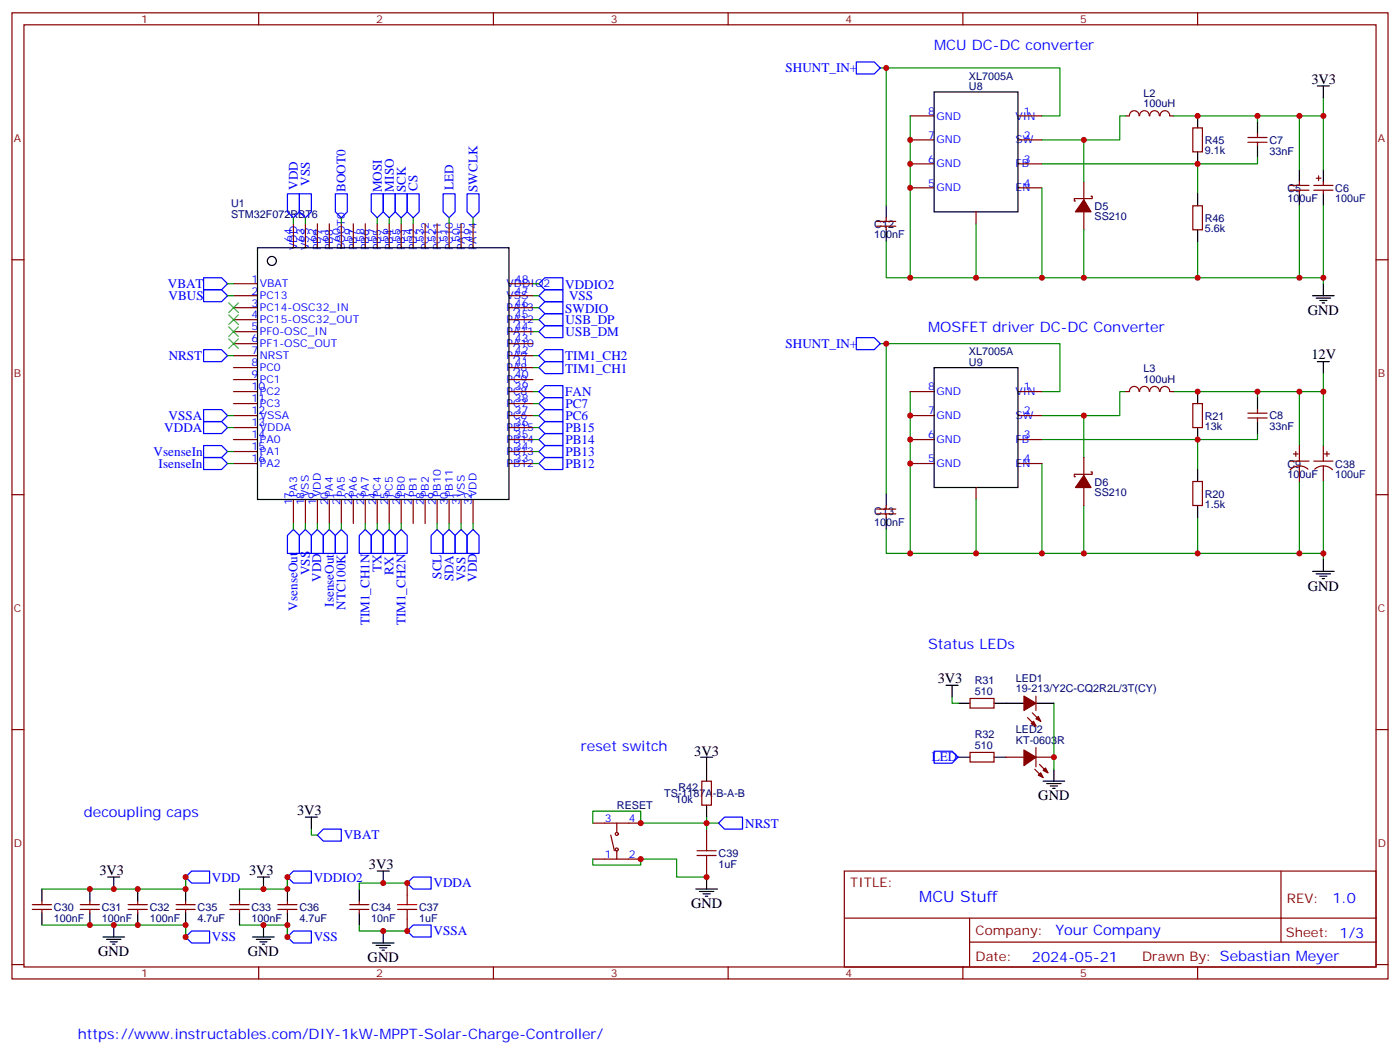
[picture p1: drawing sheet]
<svg xmlns="http://www.w3.org/2000/svg" width="412mm" height="310mm" viewBox="0 0 412 310" stroke-linecap="round" stroke-linejoin="round" font-family="sans-serif">
<g fill="none" stroke="#870000" stroke-width=".35">
<path d="M3.5 3.8h405.4v284.3h-405.4zM7.1 7.3h398.2v277.3h-398.2zM76.2 3.8v3.5M145.3 3.8v3.5M214.5 3.8v3.5M283.6 3.8v3.5M352.8 3.8v3.5M268.1 34.1h7.1M299.9 34.1h7M331.6 34.1h1.1M332.7 34.1a1.41 1.41 0 0 1 1.4-1.5 1.41 1.41 0 0 1 1.4 1.5M335.7 34.1a1.41 1.41 0 0 1 1.4-1.5 1.41 1.41 0 0 1 1.4 1.5"/>
<path d="M338.7 34.1a1.41 1.41 0 0 1 1.4-1.5 1.41 1.41 0 0 1 1.4 1.5M341.7 34.1a1.41 1.41 0 0 1 1.4-1.5 1.41 1.41 0 0 1 1.4 1.5M344.7 34.1h1M351.4 37.6h2.8v7.1h-2.8zM370.4 39.4v1.1M268.1 41.2h7.1M268.1 48.2h7.1M268.1 55.3h7.1M299.9 41.2h7M299.9 48.2h7M299.9 55.3h7M319.3 53.5v5.3"/>
<path d="M321.4 57.7h.3v.8h-5.3v.7h.4M367.6 41.9h5.6M367.6 40.5h5.6M370.4 41.9v1M379.9 56h5.7M379.9 54.6h5.7M382.8 53.5v1.1M382.8 56v1M387 56h5.6M387 54.6h5.6M387.7 52.5h1.4M388.4 51.8v1.4"/>
<path d="M389.8 53.5v1.1M389.8 56v1M3.5 76.4h3.6M86.4 65.9v7M90 65.9v7M93.5 65.9v7M97 65.9v7M100.5 65.9v7M104.1 65.9v7M107.6 65.9v7M111.1 65.9v7M114.7 65.9v7"/>
<path d="M118.2 65.9v7M121.7 65.9v7M125.2 65.9v7M128.8 65.9v7M132.3 65.9v7M135.8 65.9v7M139.3 65.9v7M258.2 66.6h5.7M258.2 65.2h5.7M261.1 64.1v1.1M261.1 66.6v1M287.5 62.3v3.6"/>
<path d="M319.3 62.3v5.3M351.4 60.6h2.8v7h-2.8zM405.3 76.4h3.6M68.8 97.6h7M68.8 94.1h7M68.8 90.6h7M68.8 87h7M68.8 83.5h7M149.9 97.6h7.1M149.9 94.1h7.1M149.9 90.6h7.1M149.9 87h7.1"/>
<path d="M149.9 83.5h7.1M68.8 118.8h7M68.8 115.3h7M68.8 111.7h7M68.8 108.2h7M68.8 104.7h7M68.8 101.1h7M149.9 118.8h7.1M149.9 115.3h7.1M149.9 111.7h7.1M149.9 108.2h7.1M149.9 104.7h7.1"/>
<path d="M149.9 101.1h7.1M268.1 115.3h7.1M299.9 115.3h7M331.6 115.3h1.1M332.7 115.2a1.41 1.41 0 0 1 1.4-1.5 1.41 1.41 0 0 1 1.4 1.5M335.7 115.2a1.41 1.41 0 0 1 1.4-1.5 1.41 1.41 0 0 1 1.4 1.5M338.7 115.2a1.41 1.41 0 0 1 1.4-1.5 1.41 1.41 0 0 1 1.4 1.5M341.7 115.2a1.41 1.41 0 0 1 1.4-1.5 1.41 1.41 0 0 1 1.4 1.5M344.7 115.3h1M351.4 118.8h2.8v7h-2.8zM68.8 136.4h7M68.8 132.9h7"/>
<path d="M68.8 129.4h7M68.8 125.8h7M68.8 122.3h7M149.9 136.4h7.1M149.9 132.9h7.1M149.9 129.4h7.1M149.9 125.8h7.1M149.9 122.3h7.1M268.1 136.4h7.1M268.1 129.4h7.1M268.1 122.3h7.1M299.9 136.4h7"/>
<path d="M299.9 129.4h7M299.9 122.3h7M319.3 134.7v5.2M321.4 138.9h.3v.7h-5.3v.7h.4M367.6 123h5.6M367.6 121.6h5.6M370.4 120.5v1.1M370.4 123v1.1M379.9 135.7h5.7M381 133.6h1.4M381.7 132.9v1.4M382.8 131.1v4.6"/>
<path d="M382.8 137.1v4.6M385.3 138.1a3.8 3.8 0 0 0-5.2 .2M387 135.7h5.6M387.3 138.1a3.8 3.8 0 0 1 5.2 .2M389.8 131.1v4.6M389.8 137.1v4.6M390.2 133.6h1.4M390.9 132.9v1.4M3.5 145.6h3.6M86.4 147v7.1M90 147v7.1M93.5 147v7.1"/>
<path d="M97 147v7.1M100.5 147v7.1M104.1 147v7.1M107.6 147v7.1M111.1 147v7.1M114.7 147v7.1M118.2 147v7.1M121.7 147v7.1M125.2 147v7.1M128.8 147v7.1M132.3 147v7.1M135.8 147v7.1"/>
<path d="M139.3 147v7.1M258.2 151.2h5.7M258.2 149.8h5.7M261.1 148.8v1M261.1 151.2v1.1M287.5 143.5v3.5M319.3 143.5v5.3M351.4 141.7h2.8v7.1h-2.8zM405.3 145.6h3.6M3.5 214.7h3.6M285.8 205.6h7v2.8h-7zM302.7 211.2l2.5 2.5"/>
<path d="M304.1 209.8l2.5 2.5M305.2 204.9v4.2M405.3 214.7h3.6M206.7 229.9h2.8v7.1h-2.8zM285.8 221.4h7v2.9h-7zM296.3 222.8h5.3M304.8 226.4l2.5 2.4M305.2 222.8h5.2M305.2 220v5.7M306.2 225l2.5 2.4M119.9 259.9v3.5M174.6 242.3h14.1"/>
<path d="M174.6 252.8h14.1M179.9 245.8l1.1 4.6M181.7 242.3v2.4M181.7 250.4v2.4M208.1 244v3.5M208.1 254.6v3.5M248.7 256.4h156.6v28.2h-156.6zM377.3 256.4v20.9M9.5 267.7h5.7M9.5 266.2h5.7M12.3 265.2v1M12.3 267.7v1"/>
<path d="M23.6 267.7h5.7M23.6 266.2h5.7M26.5 265.2v1M26.5 267.7v1M37.7 267.7h5.7M37.7 266.2h5.7M40.6 265.2v1M40.6 267.7v1M51.9 267.7h5.6M51.9 266.2h5.6M54.7 265.2v1M54.7 267.7v1"/>
<path d="M67.7 267.7h5.7M67.7 266.2h5.7M70.6 265.2v1M70.6 267.7v1M81.8 267.7h5.7M81.8 266.2h5.7M84.7 265.2v1M84.7 267.7v1M103 267.7h5.7M103 266.2h5.7M105.8 265.2v1M105.8 267.7v1"/>
<path d="M119.9 270.5v3.5M248.7 270.2h156.5M285.6 277.3h119.6M285.6 270.2v14.1M3.5 283.9h3.6M76.2 284.6v3.5M145.3 284.6v3.5M214.5 284.6v3.5M283.6 284.6v3.5M352.8 284.6v3.5M405.3 283.9h3.6"/>
<circle cx="181.7" cy="250" r=".44"/>
<circle cx="181.7" cy="245.4" r=".44"/>
</g>
<g fill="none" stroke="#000" stroke-width=".35">
<path d="M275.2 27.1h24.7v35.2h-24.7zM352.8 34.1v3.5M370.4 35.9v3.5M388.1 25.3h3.5M389.8 25.3v3.5M352.8 44.7v3.5M352.8 57v3.6M370.4 42.9v3.6M382.8 50v3.5M382.8 57v3.6M389.8 50v3.5M389.8 57v3.6"/>
<path d="M75.8 72.9h74.1v74.1h-74.1zM261.1 60.6v3.5M261.1 67.6v3.6M352.8 67.6v3.6M386.6 87h6.4M387.7 87.7h4.2M388.8 88.4h2.1M389.5 89.1h.7M389.8 83.5v3.5M275.2 108.2h24.7v35.3h-24.7zM352.8 115.3v3.5M370.4 117v3.5"/>
<path d="M388.1 106.4h3.5M389.8 106.4v3.6M352.8 125.8v3.6M352.8 138.2v3.5M370.4 124.1v3.5M261.1 145.2v3.6M261.1 152.3v3.5M352.8 148.8v3.5M386.6 168.2h6.4M387.7 168.9h4.2M388.8 169.6h2.1M389.5 170.3h.7"/>
<path d="M389.8 164.6v3.6M278.7 201.7h3.5M280.5 201.7v3.5M282.2 207h3.6M292.8 207h8.8M305.2 207h5.2M206.4 222.8h3.5M208.1 222.8v7.1M208.1 237v3.5M282.2 222.8h3.6M292.8 222.8h3.5M307.3 229.9h6.3"/>
<path d="M308.3 230.6h4.3M309.4 231.3h2.1M310.1 232h.7M310.4 226.4v3.5M31.7 258.1h3.6M33.5 258.1v3.6M75.8 258.1h3.6M77.6 258.1v3.6M90 240.5h3.5M91.7 240.5v3.5M111.1 256.4h3.6M112.9 256.4v3.5"/>
<path d="M208.1 258.1v3.6M12.3 261.7v3.5M12.3 268.7v3.5M26.5 261.7v3.5M26.5 268.7v3.5M30.3 275.8h6.4M31.4 276.5h4.2M32.5 277.2h2.1M33.2 277.9h.7M33.5 272.2v3.6M40.6 261.7v3.5M40.6 268.7v3.5"/>
<path d="M54.7 261.7v3.5M54.7 268.7v3.5M70.6 261.7v3.5M70.6 268.7v3.5M74.4 275.8h6.4M75.5 276.5h4.2M76.6 277.2h2.1M77.3 277.9h.7M77.6 272.2v3.6M84.7 261.7v3.5M84.7 268.7v3.5M105.8 261.7v3.5"/>
<path d="M105.8 268.7v3.5M109.7 277.5h6.4M110.8 278.2h4.2M111.8 278.9h2.1M112.5 279.6h.7M112.9 274v3.5M205 261.7h6.3M206 262.4h4.3M207.1 263.1h2.1M207.8 263.8h.7"/>
<circle cx="80.1" cy="76.8" r="1.32"/>
</g>
<g fill="#870000" stroke="#870000" stroke-width=".35">
<path d="M319.3 58.8l2.1 3.5h-4.6z"/>
<path d="M319.3 139.9l2.1 3.6h-4.6z"/>
<path d="M307.3 226.7l.7-.7 .7 1.4z"/>
<path d="M305.9 228.1l.7-.7 .7 1.4z"/>
<path d="M301.6 220.7l3.6 2.1-3.6 2.5z"/>
<path d="M301.6 204.9l3.6 2.1-3.6 2.1z"/>
<path d="M305.2 211.6l.7-.7 .7 1.4z"/>
<path d="M303.7 213l.7-.7 .8 1.4z"/>
</g>
<g fill="none" stroke="#008700" stroke-width=".35">
<path d="M259.3 20h52.9v14.1h-5.3M261.1 20v40.6M268.1 34.1v47.6h121.7v1.8M331.6 34.1h-1.8v7.1h-22.9M370.4 34.1v1.8M382.8 34.1v15.9M389.8 28.8v5.3h-44.1M389.8 34.1v15.9M306.9 55.3v26.4M306.9 48.2h45.9M319.3 41.2v12.3M370.4 46.5v1.7h-17.6v8.8"/>
<path d="M86.4 64.1v1.8M90 64.1v1.8M100.5 64.1v1.8M111.1 64.1v1.8M114.7 64.1v1.8M118.2 64.1v1.8M121.7 64.1v1.8M132.3 64.1v1.8M139.3 64.1v1.8M261.1 71.2v10.5h7M287.5 65.9v15.8M319.3 67.6v14.1"/>
<path d="M352.8 71.2v10.5M382.8 60.6v21.1M389.8 60.6v21.1M67 83.5h1.8M67 87h1.8M157 83.5h1.7M157 90.6h1.7M157 87h1.7M157 97.6h1.7M157 94.1h1.7M67 104.7h1.8M157 108.2h1.7"/>
<path d="M157 104.7h1.7M157 115.3h1.7M157 118.8h1.7M259.3 101.1h52.9v14.2h-5.3M261.1 101.1v44.1M268.1 115.3v47.6h121.7v1.7M331.6 115.3h-1.8v7h-22.9M370.4 115.3v1.7M382.8 115.3v15.8M389.8 110v5.3h-44.1M389.8 115.3v15.8M67 125.8h1.8"/>
<path d="M67 122.3h1.8M67 132.9h1.8M67 136.4h1.8M157 129.4h1.7M157 125.8h1.7M157 122.3h1.7M157 132.9h1.7M157 136.4h1.7M306.9 136.4v26.5M306.9 129.4h45.9M319.3 122.3v12.4M370.4 127.6v1.8h-17.6v8.8"/>
<path d="M86.4 154.1v1.7M90 154.1v1.7M93.5 154.1v1.7M97 154.1v1.7M100.5 154.1v1.7M107.6 154.1v1.7M111.1 154.1v1.7M114.7 154.1v1.7M118.2 154.1v1.7M128.8 154.1v1.7M132.3 154.1v1.7M135.8 154.1v1.7"/>
<path d="M139.3 154.1v1.7M261.1 155.8v7.1h7M287.5 147v15.9M319.3 148.8v14.1M352.8 152.3v10.6M382.8 141.7v21.2M389.8 141.7v21.2M280.5 205.2v1.8h1.7M310.4 207v19.4M91.7 244v1.8h1.8M119.9 259.9h-14.1v1.8M174.6 252.8v1.8h14.1v-1.8h10.6v5.3h8.8"/>
<path d="M174.6 242.3v-3.6h14.1v3.6h23M208.1 240.5v3.5M12.3 261.7h42.4v-3.6v3.6M12.3 272.2h42.4v3.6v-3.6M70.6 261.7h14.1v-3.6v3.6M70.6 272.2h14.1v3.6v-3.6M105.8 272.2v1.8h14.1"/>
</g>
<g fill="none" stroke="#00f" stroke-width=".35">
<path d="M252.2 18.2h5.3l1.8 1.8-1.8 1.8h-5.3zM84.7 57h3.5v5.3l-1.8 1.8-1.7-1.8zM88.2 57h3.5v5.3l-1.7 1.8-1.8-1.8zM98.8 57h3.5v5.3l-1.8 1.8-1.7-1.8zM109.4 57h3.5v5.3l-1.8 1.8-1.7-1.8zM112.9 57h3.5v5.3l-1.7 1.8-1.8-1.8zM116.4 57h3.5v5.3l-1.7 1.8-1.8-1.8zM119.9 57h3.6v5.3l-1.8 1.8-1.8-1.8zM130.5 57h3.6v5.3l-1.8 1.8-1.8-1.8zM137.6 57h3.5v5.3l-1.8 1.8-1.7-1.8zM60 81.7h5.3l1.7 1.8-1.7 1.8h-5.3zM60 85.3h5.3l1.7 1.7-1.7 1.8h-5.3z"/>
<path d="M158.7 83.5l1.8-1.8h5.3v3.6h-5.3zM158.7 90.6l1.8-1.8h5.3v3.5h-5.3zM158.7 87l1.8-1.7h5.3v3.5h-5.3zM158.7 97.6l1.8-1.8h5.3v3.6h-5.3zM158.7 94.1l1.8-1.8h5.3v3.5h-5.3zM252.2 99.4h5.3l1.8 1.7-1.8 1.8h-5.3zM60 102.9h5.3l1.7 1.8-1.7 1.7h-5.3zM158.7 108.2l1.8-1.8h5.3v3.6h-5.3zM158.7 118.8l1.8-1.8h5.3v3.5h-5.3zM158.7 115.3l1.8-1.8h5.3v3.5h-5.3zM158.7 104.7l1.8-1.8h5.3v3.5h-5.3zM60 124.1h5.3l1.7 1.7-1.7 1.8h-5.3z"/>
<path d="M60 131.1h5.3l1.7 1.8-1.7 1.8h-5.3zM60 134.7h5.3l1.7 1.7-1.7 1.8h-5.3zM60 120.5h5.3l1.7 1.8-1.7 1.8h-5.3zM158.7 136.4l1.8-1.7h5.3v3.5h-5.3zM158.7 132.9l1.8-1.8h5.3v3.6h-5.3zM158.7 129.4l1.8-1.8h5.3v3.5h-5.3zM158.7 125.8l1.8-1.7h5.3v3.5h-5.3zM158.7 122.3l1.8-1.8h5.3v3.6h-5.3zM86.4 155.8l1.8 1.8v5.3h-3.5v-5.3zM90 155.8l1.7 1.8v5.3h-3.5v-5.3zM93.5 155.8l1.7 1.8v5.3h-3.5v-5.3zM97 155.8l1.8 1.8v5.3h-3.6v-5.3z"/>
<path d="M100.5 155.8l1.8 1.8v5.3h-3.5v-5.3zM107.6 155.8l1.8 1.8v5.3h-3.6v-5.3zM111.1 155.8l1.8 1.8v5.3h-3.5v-5.3zM114.7 155.8l1.7 1.8v5.3h-3.5v-5.3zM118.2 155.8l1.7 1.8v5.3h-3.5v-5.3zM128.8 155.8l1.7 1.8v5.3h-3.5v-5.3zM132.3 155.8l1.8 1.8v5.3h-3.6v-5.3zM135.8 155.8l1.8 1.8v5.3h-3.5v-5.3zM139.3 155.8l1.8 1.8v5.3h-3.5v-5.3zM275.2 221.1h5.3l1.7 1.7-1.7 1.8h-5.3zM54.7 258.1l1.7-1.7h5.3v3.5h-5.3zM84.7 258.1l1.7-1.7h5.3v3.5h-5.3z"/>
<path d="M93.5 245.8l1.7-1.8h5.3v3.5h-5.3zM121.7 258.1h5.3v3.6h-5.3l-1.8-1.8zM211.7 242.3l1.7-1.8h5.3v3.5h-5.3zM54.7 275.8l1.7-1.8h5.3v3.5h-5.3zM84.7 275.8l1.7-1.8h5.3v3.5h-5.3zM119.9 274l1.8-1.8h5.3v3.6h-5.3z"/>
</g>
<path d="M205.3 251.8h5.7M205.3 250.4h5.7M208.1 247.5v2.9M208.1 251.8v2.8M117.1 267.7h5.7M117.1 266.2h5.7M119.9 263.4v2.8M119.9 267.7v2.8" fill="none" stroke="#a10000" stroke-width=".35"/>
<path d="M67.4 89.1l2.8 2.9M67.4 92.7l2.8 2.8M67.4 96.2l2.8 2.8M67.4 99.7l2.8 2.9M70.2 89.1l-2.8 2.9M70.2 92.7l-2.8 2.8M70.2 96.2l-2.8 2.8M70.2 99.7l-2.8 2.9" fill="none" stroke="#3c3" stroke-width=".35"/>
<g fill="#c00">
<circle cx="268.1" cy="55.3" r=".88"/>
<circle cx="268.1" cy="48.2" r=".88"/>
<circle cx="268.1" cy="41.2" r=".88"/>
<circle cx="319.3" cy="41.2" r=".88"/>
<circle cx="352.8" cy="48.2" r=".88"/>
<circle cx="382.8" cy="34.1" r=".88"/>
<circle cx="319.3" cy="81.7" r=".88"/>
<circle cx="306.9" cy="81.7" r=".88"/>
<circle cx="352.8" cy="81.7" r=".88"/>
<circle cx="382.8" cy="81.7" r=".88"/>
<circle cx="389.8" cy="81.7" r=".88"/>
<circle cx="389.8" cy="34.1" r=".88"/>
<circle cx="370.4" cy="34.1" r=".88"/>
<circle cx="370.4" cy="115.3" r=".88"/>
<circle cx="382.8" cy="162.9" r=".88"/>
<circle cx="352.8" cy="162.9" r=".88"/>
<circle cx="306.9" cy="162.9" r=".88"/>
<circle cx="319.3" cy="162.9" r=".88"/>
<circle cx="382.8" cy="115.3" r=".88"/>
<circle cx="352.8" cy="129.4" r=".88"/>
<circle cx="319.3" cy="122.3" r=".88"/>
<circle cx="268.1" cy="122.3" r=".88"/>
<circle cx="268.1" cy="129.4" r=".88"/>
<circle cx="268.1" cy="136.4" r=".88"/>
<circle cx="352.8" cy="115.3" r=".88"/>
<circle cx="389.8" cy="115.3" r=".88"/>
<circle cx="389.8" cy="162.9" r=".88"/>
<circle cx="208.1" cy="258.1" r=".88"/>
<circle cx="188.7" cy="252.8" r=".88"/>
<circle cx="208.1" cy="242.3" r=".88"/>
<circle cx="188.7" cy="242.3" r=".88"/>
<circle cx="352.8" cy="34.1" r=".88"/>
<circle cx="268.1" cy="81.7" r=".88"/>
<circle cx="261.1" cy="20" r=".88"/>
<circle cx="261.1" cy="101.1" r=".88"/>
<circle cx="268.1" cy="162.9" r=".88"/>
<circle cx="310.4" cy="222.8" r=".88"/>
<circle cx="26.5" cy="261.7" r=".88"/>
<circle cx="40.6" cy="261.7" r=".88"/>
<circle cx="26.5" cy="272.2" r=".88"/>
<circle cx="40.6" cy="272.2" r=".88"/>
<circle cx="33.5" cy="272.2" r=".88"/>
<circle cx="54.7" cy="261.7" r=".88"/>
<circle cx="54.7" cy="272.2" r=".88"/>
<circle cx="54.7" cy="275.8" r=".88"/>
<circle cx="77.6" cy="272.2" r=".88"/>
<circle cx="84.7" cy="261.7" r=".88"/>
<circle cx="84.7" cy="272.2" r=".88"/>
<circle cx="84.7" cy="275.8" r=".88"/>
<circle cx="84.7" cy="258.1" r=".88"/>
<circle cx="112.9" cy="274" r=".88"/>
<circle cx="119.9" cy="274" r=".88"/>
<circle cx="119.9" cy="259.9" r=".88"/>
<circle cx="112.9" cy="259.9" r=".88"/>
<circle cx="33.5" cy="261.7" r=".88"/>
<circle cx="77.6" cy="261.7" r=".88"/>
<circle cx="54.7" cy="258.1" r=".88"/>
<circle cx="287.5" cy="81.7" r=".88"/>
<circle cx="287.5" cy="162.9" r=".88"/>
</g>
<text font-size="4.6" fill="#00f" x="270.8" y="265.4">MCU Stuff</text>
<g font-size="4.2" fill="#00f">
<text x="275.2" y="14.7">MCU DC-DC converter</text>
<text x="273.4" y="97.6">MOSFET driver DC-DC Converter</text>
<text x="273.4" y="191.1">Status LEDs</text>
<text x="171.1" y="221.1">reset switch</text>
<text x="24.7" y="240.5">decoupling caps</text>
<text x="392.5" y="265.6">1.0</text>
<text x="310.9" y="275.2">Your Company</text>
<text x="304" y="283">2024-05-21</text>
<text x="22.9" y="305.8">https://www.instructables.com/DIY-1kW-MPPT-Solar-Charge-Controller/</text>
</g>
<g font-size="4.2">
<text x="386.3" y="24.6">3V3</text>
<text x="385.2" y="92.7">GND</text>
<text x="386.3" y="105.7">12V</text>
<text x="385.2" y="173.8">GND</text>
<text x="276.2" y="201">3V3</text>
<text x="204.5" y="222.5">3V3</text>
<text x="87.5" y="239.8">3V3</text>
<text x="305.9" y="235.5">GND</text>
<text x="29.3" y="257.4">3V3</text>
<text x="73.4" y="257.4">3V3</text>
<text x="108.7" y="255.7">3V3</text>
<text x="203.6" y="267.3">GND</text>
<text x="28.9" y="281.4">GND</text>
<text x="73" y="281.4">GND</text>
<text x="108.3" y="283.2">GND</text>
</g>
<g font-size="3.9" fill="#00f">
<text x="231.4" y="21.3">SHUNT_IN+</text>
<text x="87.7" y="55.9" transform="rotate(-90 87.7 55.9)">VDD</text>
<text x="91.2" y="54.6" transform="rotate(-90 91.2 54.6)">VSS</text>
<text x="101.8" y="56.5" transform="rotate(-90 101.8 56.5)">BOOT0</text>
<text x="112.4" y="56.6" transform="rotate(-90 112.4 56.6)">MOSI</text>
<text x="116" y="56.4" transform="rotate(-90 116 56.4)">MISO</text>
<text x="119.5" y="56.5" transform="rotate(-90 119.5 56.5)">SCK</text>
<text x="123" y="56.2" transform="rotate(-90 123 56.2)">CS</text>
<text x="133.6" y="55.8" transform="rotate(-90 133.6 55.8)">LED</text>
<text x="140.7" y="56.5" transform="rotate(-90 140.7 56.5)">SWCLK</text>
<text x="49.4" y="84.8">VBAT</text>
<text x="49.7" y="88.3">VBUS</text>
<text x="166.5" y="84.9">VDDIO2</text>
<text x="167.6" y="88.3">VSS</text>
<text x="166.5" y="92">SWDIO</text>
<text x="166.6" y="95.4">USB_DP</text>
<text x="166.6" y="99">USB_DM</text>
<text x="49.7" y="105.9">NRST</text>
<text x="166.5" y="106">TIM1_CH2</text>
<text x="231.4" y="102.4">SHUNT_IN+</text>
<text x="166.5" y="109.6">TIM1_CH1</text>
<text x="166.5" y="116.5">FAN</text>
<text x="49.7" y="123.5">VSSA</text>
<text x="166.6" y="123.7">PC6</text>
<text x="166.6" y="120.2">PC7</text>
<text x="48.4" y="127.1">VDDA</text>
<text x="166.6" y="130.7">PB14</text>
<text x="166.6" y="127.2">PB15</text>
<text x="45.3" y="134.2">VsenseIn</text>
<text x="46.7" y="137.7">IsenseIn</text>
<text x="166.6" y="137.8">PB12</text>
<text x="166.6" y="134.3">PB13</text>
<text x="91.2" y="169.3" transform="rotate(-90 91.2 169.3)">VSS</text>
<text x="94.6" y="171.3" transform="rotate(-90 94.6 171.3)">VDD</text>
<text x="112.4" y="168.4" transform="rotate(-90 112.4 168.4)">TX</text>
<text x="115.9" y="169.2" transform="rotate(-90 115.9 169.2)">RX</text>
<text x="130" y="170.3" transform="rotate(-90 130 170.3)">SCL</text>
<text x="133.5" y="171.1" transform="rotate(-90 133.5 171.1)">SDA</text>
<text x="137.1" y="171.1" transform="rotate(-90 137.1 171.1)">VSS</text>
<text x="140.5" y="171.3" transform="rotate(-90 140.5 171.3)">VDD</text>
<text x="87.6" y="179.7" transform="rotate(-90 87.6 179.7)">VsenseOut</text>
<text x="98.3" y="178.5" transform="rotate(-90 98.3 178.5)">IsenseOut</text>
<text x="101.8" y="179.5" transform="rotate(-90 101.8 179.5)">NTC100K</text>
<text x="108.8" y="184.1" transform="rotate(-90 108.8 184.1)">TIM1_CH1N</text>
<text x="119.4" y="184.1" transform="rotate(-90 119.4 184.1)">TIM1_CH2N</text>
<text x="274.5" y="224.1">LED</text>
<text x="219.5" y="243.6">NRST</text>
<text x="101.2" y="247">VBAT</text>
<text x="62.4" y="259.6">VDD</text>
<text x="92.4" y="259.6">VDDIO2</text>
<text x="127.7" y="261.1">VDDA</text>
<text x="127.7" y="275.3">VSSA</text>
<text x="62.4" y="277.1">VSS</text>
<text x="92.4" y="277.1">VSS</text>
</g>
<g font-size="3.9" fill="#800">
<text x="250.5" y="260.9">TITLE:</text>
<text x="379.1" y="265.6">REV:</text>
<text x="287.4" y="275.1">Company:</text>
<text x="378.7" y="275.8">Sheet: 1/3</text>
<text x="287.4" y="282.8">Date:</text>
<text x="336.4" y="282.9">Drawn By: Sebastian Meyer</text>
</g>
<g font-size="3.2" fill="#800">
<text x="41.6" y="6.8">1</text>
<text x="110.8" y="6.8">2</text>
<text x="179.9" y="6.8">3</text>
<text x="249.1" y="6.8">4</text>
<text x="318.2" y="6.8">5</text>
<text x="4.1" y="41.9">A</text>
<text x="405.9" y="41.9">A</text>
<text x="4.1" y="111">B</text>
<text x="405.9" y="111">B</text>
<text x="4.1" y="180.2">C</text>
<text x="405.9" y="180.2">C</text>
<text x="4.1" y="249.3">D</text>
<text x="405.9" y="249.3">D</text>
<text x="41.6" y="287.6">1</text>
<text x="110.8" y="287.6">2</text>
<text x="179.9" y="287.6">3</text>
<text x="249.1" y="287.6">4</text>
<text x="318.2" y="287.6">5</text>
</g>
<g font-size="3.2" fill="#000080">
<text x="285.4" y="23.4">XL7005A</text>
<text x="285.4" y="26.5">U8</text>
<text x="336.8" y="28.5">L2</text>
<text x="336.8" y="31.5">100uH</text>
<text x="354.9" y="45.5">9.1k</text>
<text x="354.9" y="42.3">R45</text>
<text x="373.9" y="45.5">33nF</text>
<text x="373.9" y="42.3">C7</text>
<text x="379.2" y="59.6">100uF</text>
<text x="379.2" y="56.5">C5</text>
<text x="393.3" y="59.6">100uF</text>
<text x="393.3" y="56.5">C6</text>
<text x="68.1" y="64.1">STM32F072RBT6</text>
<text x="68.1" y="61">U1</text>
<text x="322.4" y="64.9">SS210</text>
<text x="322.4" y="61.8">D5</text>
<text x="354.9" y="65.2">R46</text>
<text x="257.5" y="70.2">100nF</text>
<text x="257.5" y="67">C12</text>
<text x="354.9" y="68.4">5.6k</text>
<text x="285.4" y="104.6">XL7005A</text>
<text x="285.4" y="107.6">U9</text>
<text x="336.8" y="112.7">100uH</text>
<text x="336.8" y="109.6">L3</text>
<text x="354.9" y="123.6">R21</text>
<text x="373.9" y="123.4">C8</text>
<text x="354.9" y="126.6">13k</text>
<text x="373.9" y="126.6">33nF</text>
<text x="379.2" y="137.6">C9</text>
<text x="393.3" y="137.6">C38</text>
<text x="322.4" y="142.9">D6</text>
<text x="379.2" y="140.7">100uF</text>
<text x="393.3" y="140.7">100uF</text>
<text x="322.4" y="146">SS210</text>
<text x="354.9" y="149.5">1.5k</text>
<text x="354.9" y="146.5">R20</text>
<text x="257.5" y="154.8">100nF</text>
<text x="257.5" y="151.7">C13</text>
<text x="287.1" y="201.3">R31</text>
<text x="299.3" y="203.8">19-213/Y2C-CQ2R2L/3T(CY)</text>
<text x="299.3" y="200.6">LED1</text>
<text x="287.1" y="204.5">510</text>
<text x="299.3" y="215.8">LED2</text>
<text x="287.1" y="220.4">510</text>
<text x="287.1" y="217.2">R32</text>
<text x="299.3" y="219">KT-0603R</text>
<text x="199.8" y="232.8">R42</text>
<text x="181.7" y="238.1">RESET</text>
<text x="195.7" y="234.6">TS-1187A-B-A-B</text>
<text x="199" y="236.3">10k</text>
<text x="211.7" y="255.4">1uF</text>
<text x="211.7" y="252.2">C39</text>
<text x="15.9" y="268.1">C30</text>
<text x="30" y="268.1">C31</text>
<text x="44.1" y="268.1">C32</text>
<text x="58.2" y="268.1">C35</text>
<text x="74.1" y="268.1">C33</text>
<text x="88.2" y="268.1">C36</text>
<text x="109.4" y="268.1">C34</text>
<text x="123.5" y="268.1">C37</text>
<text x="15.9" y="271.2">100nF</text>
<text x="30" y="271.2">100nF</text>
<text x="44.1" y="271.2">100nF</text>
<text x="58.2" y="271.2">4.7uF</text>
<text x="74.1" y="271.2">100nF</text>
<text x="88.2" y="271.2">4.7uF</text>
<text x="109.4" y="271.2">10nF</text>
<text x="123.5" y="271.3">1uF</text>
</g>
<g font-size="3.2" fill="#00f">
<text x="273.4" y="33.8">8</text>
<text x="275.9" y="35.2">GND</text>
<text x="299.2" y="35.2">VIN</text>
<text x="301.6" y="33.8">1</text>
<text x="273.4" y="40.8">7</text>
<text x="301.6" y="40.8">2</text>
<text x="273.4" y="47.9">6</text>
<text x="275.9" y="42.2">GND</text>
<text x="299.2" y="42.2">SW</text>
<text x="301.6" y="47.9">3</text>
<text x="275.9" y="49.3">GND</text>
<text x="299.2" y="49.3">FB</text>
<text x="273.4" y="54.9">5</text>
<text x="275.9" y="56.3">GND</text>
<text x="299.2" y="56.3">EN</text>
<text x="301.6" y="54.9">4</text>
<text x="86.1" y="71.2" transform="rotate(-90 86.1 71.2)">64</text>
<text x="89.6" y="71.2" transform="rotate(-90 89.6 71.2)">63</text>
<text x="93.1" y="71.2" transform="rotate(-90 93.1 71.2)">62</text>
<text x="96.7" y="71.2" transform="rotate(-90 96.7 71.2)">61</text>
<text x="100.2" y="71.2" transform="rotate(-90 100.2 71.2)">60</text>
<text x="103.7" y="71.2" transform="rotate(-90 103.7 71.2)">59</text>
<text x="107.2" y="71.2" transform="rotate(-90 107.2 71.2)">58</text>
<text x="110.8" y="71.2" transform="rotate(-90 110.8 71.2)">57</text>
<text x="114.3" y="71.2" transform="rotate(-90 114.3 71.2)">56</text>
<text x="117.8" y="71.2" transform="rotate(-90 117.8 71.2)">55</text>
<text x="121.4" y="71.2" transform="rotate(-90 121.4 71.2)">54</text>
<text x="124.9" y="71.2" transform="rotate(-90 124.9 71.2)">53</text>
<text x="128.4" y="71.2" transform="rotate(-90 128.4 71.2)">52</text>
<text x="131.9" y="71.2" transform="rotate(-90 131.9 71.2)">51</text>
<text x="135.5" y="71.2" transform="rotate(-90 135.5 71.2)">50</text>
<text x="139" y="71.2" transform="rotate(-90 139 71.2)">49</text>
<text x="87.5" y="73.6" transform="rotate(-90 87.5 73.6)">VDD</text>
<text x="91" y="73.6" transform="rotate(-90 91 73.6)">VSS</text>
<text x="94.5" y="73.6" transform="rotate(-90 94.5 73.6)">PB9</text>
<text x="98.1" y="73.6" transform="rotate(-90 98.1 73.6)">PB8</text>
<text x="101.6" y="73.6" transform="rotate(-90 101.6 73.6)">BOOT0</text>
<text x="105.1" y="73.6" transform="rotate(-90 105.1 73.6)">PB7</text>
<text x="108.7" y="73.6" transform="rotate(-90 108.7 73.6)">PB6</text>
<text x="112.2" y="73.6" transform="rotate(-90 112.2 73.6)">PB5</text>
<text x="115.7" y="73.6" transform="rotate(-90 115.7 73.6)">PB4</text>
<text x="119.2" y="73.6" transform="rotate(-90 119.2 73.6)">PB3</text>
<text x="122.8" y="73.6" transform="rotate(-90 122.8 73.6)">PD2</text>
<text x="126.3" y="73.6" transform="rotate(-90 126.3 73.6)">PC12</text>
<text x="129.8" y="73.6" transform="rotate(-90 129.8 73.6)">PC11</text>
<text x="133.3" y="73.6" transform="rotate(-90 133.3 73.6)">PC10</text>
<text x="136.9" y="73.6" transform="rotate(-90 136.9 73.6)">PA15</text>
<text x="140.4" y="73.6" transform="rotate(-90 140.4 73.6)">PA14</text>
<text x="74.1" y="83.1">1</text>
<text x="151.7" y="83.1">48</text>
<text x="74.1" y="86.7">2</text>
<text x="76.6" y="84.6">VBAT</text>
<text x="76.6" y="88.1">PC13</text>
<text x="149.2" y="88.1">VSS</text>
<text x="149.2" y="84.6">VDDIO2</text>
<text x="151.7" y="86.7">47</text>
<text x="74.1" y="90.2">3</text>
<text x="74.1" y="93.7">4</text>
<text x="76.6" y="91.6">PC14-OSC32_IN</text>
<text x="76.6" y="95.1">PC15-OSC32_OUT</text>
<text x="149.2" y="95.1">PA12</text>
<text x="149.2" y="91.6">PA13</text>
<text x="151.7" y="93.7">45</text>
<text x="151.7" y="90.2">46</text>
<text x="74.1" y="97.3">5</text>
<text x="74.1" y="100.8">6</text>
<text x="76.6" y="98.7">PF0-OSC_IN</text>
<text x="149.2" y="98.7">PA11</text>
<text x="151.7" y="100.8">43</text>
<text x="151.7" y="97.3">44</text>
<text x="74.1" y="104.3">7</text>
<text x="74.1" y="107.8">8</text>
<text x="76.6" y="102.2">PF1-OSC_OUT</text>
<text x="76.6" y="105.7">NRST</text>
<text x="149.2" y="105.7">PA9</text>
<text x="149.2" y="102.2">PA10</text>
<text x="151.7" y="107.8">41</text>
<text x="151.7" y="104.3">42</text>
<text x="74.1" y="111.4">9</text>
<text x="76.6" y="109.3">PC0</text>
<text x="76.6" y="112.8">PC1</text>
<text x="149.2" y="112.8">PC9</text>
<text x="149.2" y="109.3">PA8</text>
<text x="151.7" y="111.4">40</text>
<text x="74.1" y="114.9">10</text>
<text x="74.1" y="118.4">11</text>
<text x="76.6" y="116.3">PC2</text>
<text x="76.6" y="119.8">PC3</text>
<text x="149.2" y="119.8">PC7</text>
<text x="149.2" y="116.3">PC8</text>
<text x="151.7" y="118.4">38</text>
<text x="151.7" y="114.9">39</text>
<text x="273.4" y="114.9">8</text>
<text x="275.9" y="116.3">GND</text>
<text x="299.2" y="116.3">VIN</text>
<text x="301.6" y="114.9">1</text>
<text x="74.1" y="122">12</text>
<text x="74.1" y="125.5">13</text>
<text x="76.6" y="123.4">VSSA</text>
<text x="149.2" y="123.4">PC6</text>
<text x="151.7" y="125.5">36</text>
<text x="151.7" y="122">37</text>
<text x="273.4" y="122">7</text>
<text x="275.9" y="123.4">GND</text>
<text x="299.2" y="123.4">SW</text>
<text x="301.6" y="122">2</text>
<text x="74.1" y="129">14</text>
<text x="76.6" y="126.9">VDDA</text>
<text x="76.6" y="130.4">PA0</text>
<text x="149.2" y="130.4">PB14</text>
<text x="149.2" y="126.9">PB15</text>
<text x="151.7" y="129">35</text>
<text x="273.4" y="129">6</text>
<text x="275.9" y="130.4">GND</text>
<text x="299.2" y="130.4">FB</text>
<text x="301.6" y="129">3</text>
<text x="74.1" y="132.5">15</text>
<text x="74.1" y="136.1">16</text>
<text x="76.6" y="133.9">PA1</text>
<text x="76.6" y="137.5">PA2</text>
<text x="149.2" y="137.5">PB12</text>
<text x="149.2" y="133.9">PB13</text>
<text x="151.7" y="136.1">33</text>
<text x="151.7" y="132.5">34</text>
<text x="273.4" y="136.1">5</text>
<text x="275.9" y="137.5">GND</text>
<text x="299.2" y="137.5">EN</text>
<text x="301.6" y="136.1">4</text>
<text x="86.1" y="148.8" transform="rotate(-90 86.1 148.8)">17</text>
<text x="87.5" y="146.3" transform="rotate(-90 87.5 146.3)">PA3</text>
<text x="89.6" y="148.8" transform="rotate(-90 89.6 148.8)">18</text>
<text x="91" y="146.3" transform="rotate(-90 91 146.3)">VSS</text>
<text x="93.1" y="148.8" transform="rotate(-90 93.1 148.8)">19</text>
<text x="94.5" y="146.3" transform="rotate(-90 94.5 146.3)">VDD</text>
<text x="96.7" y="148.8" transform="rotate(-90 96.7 148.8)">20</text>
<text x="98.1" y="146.3" transform="rotate(-90 98.1 146.3)">PA4</text>
<text x="100.2" y="148.8" transform="rotate(-90 100.2 148.8)">21</text>
<text x="101.6" y="146.3" transform="rotate(-90 101.6 146.3)">PA5</text>
<text x="103.7" y="148.8" transform="rotate(-90 103.7 148.8)">22</text>
<text x="105.1" y="146.3" transform="rotate(-90 105.1 146.3)">PA6</text>
<text x="107.2" y="148.8" transform="rotate(-90 107.2 148.8)">23</text>
<text x="108.7" y="146.3" transform="rotate(-90 108.7 146.3)">PA7</text>
<text x="110.8" y="148.8" transform="rotate(-90 110.8 148.8)">24</text>
<text x="112.2" y="146.3" transform="rotate(-90 112.2 146.3)">PC4</text>
<text x="114.3" y="148.8" transform="rotate(-90 114.3 148.8)">25</text>
<text x="115.7" y="146.3" transform="rotate(-90 115.7 146.3)">PC5</text>
<text x="117.8" y="148.8" transform="rotate(-90 117.8 148.8)">26</text>
<text x="119.2" y="146.3" transform="rotate(-90 119.2 146.3)">PB0</text>
<text x="121.4" y="148.8" transform="rotate(-90 121.4 148.8)">27</text>
<text x="122.8" y="146.3" transform="rotate(-90 122.8 146.3)">PB1</text>
<text x="124.9" y="148.8" transform="rotate(-90 124.9 148.8)">28</text>
<text x="126.3" y="146.3" transform="rotate(-90 126.3 146.3)">PB2</text>
<text x="128.4" y="148.8" transform="rotate(-90 128.4 148.8)">29</text>
<text x="129.8" y="146.3" transform="rotate(-90 129.8 146.3)">PB10</text>
<text x="131.9" y="148.8" transform="rotate(-90 131.9 148.8)">30</text>
<text x="133.3" y="146.3" transform="rotate(-90 133.3 146.3)">PB11</text>
<text x="135.5" y="148.8" transform="rotate(-90 135.5 148.8)">31</text>
<text x="136.9" y="146.3" transform="rotate(-90 136.9 146.3)">VSS</text>
<text x="139" y="148.8" transform="rotate(-90 139 148.8)">32</text>
<text x="140.4" y="146.3" transform="rotate(-90 140.4 146.3)">VDD</text>
<text x="178.2" y="241.9">3</text>
<text x="185.2" y="241.9">4</text>
<text x="178.2" y="252.5">1</text>
<text x="185.2" y="252.5">2</text>
</g>
</svg>
